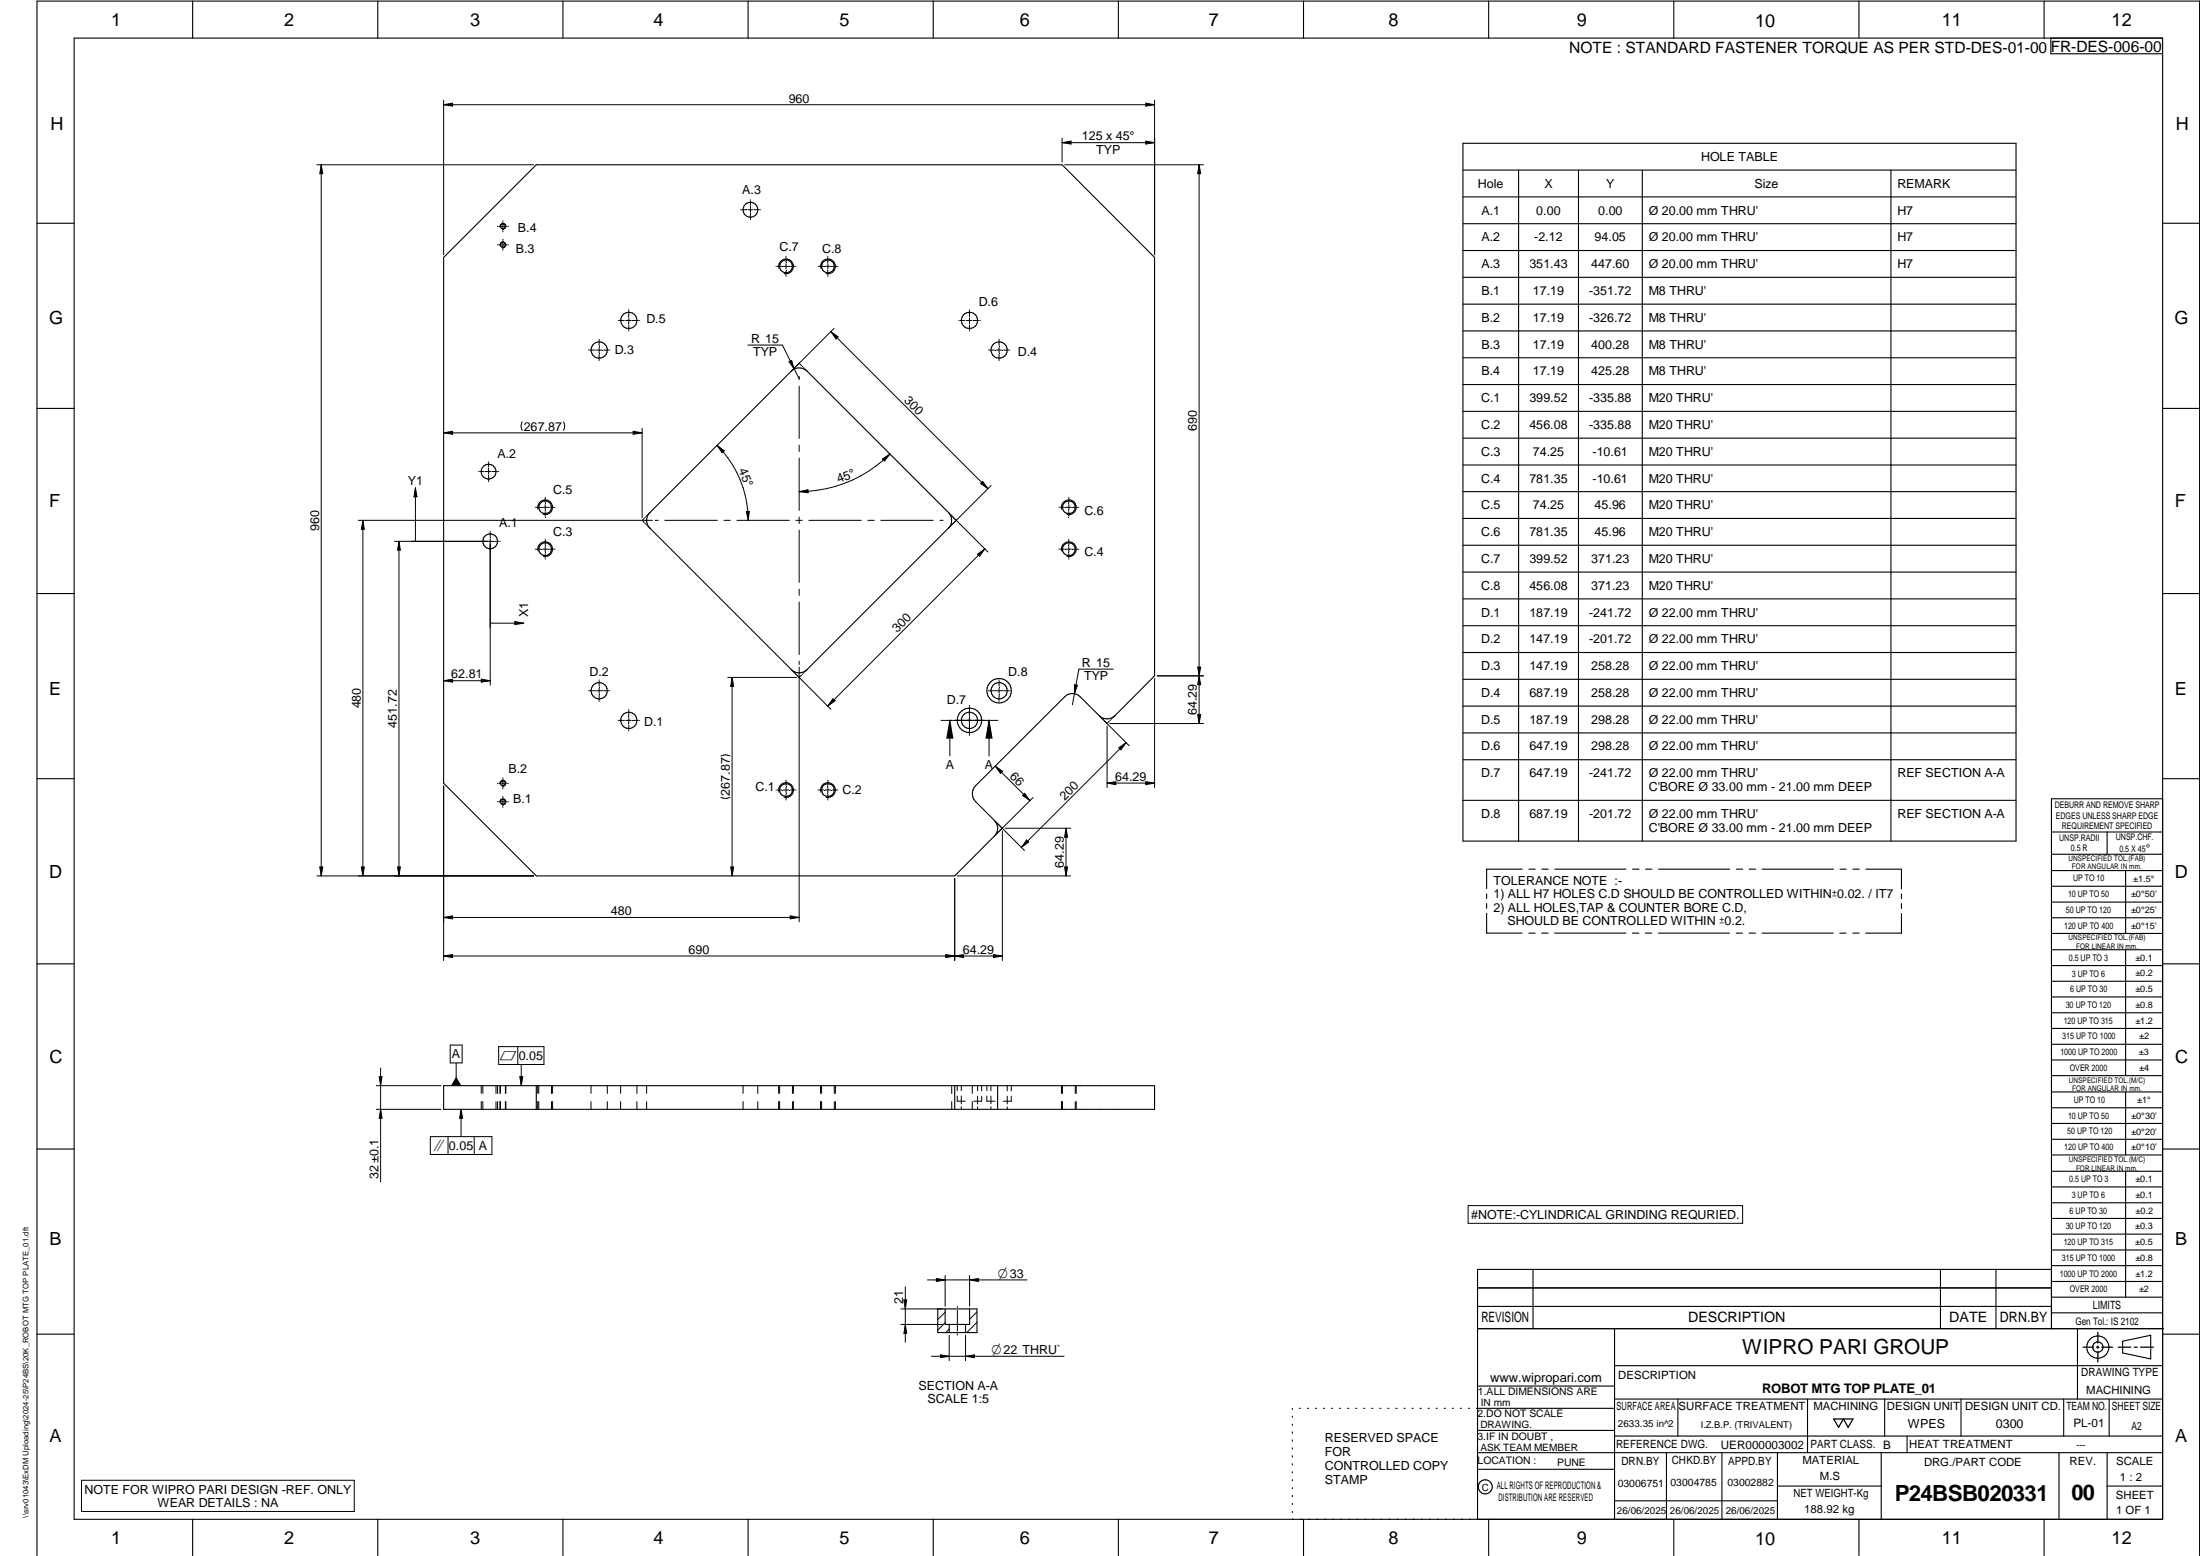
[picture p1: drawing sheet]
<svg xmlns="http://www.w3.org/2000/svg" width="594mm" height="420mm" viewBox="0 0 594 420" stroke-linecap="round" stroke-linejoin="round" font-family="sans-serif">
<g fill="none" stroke="#000" stroke-width=".3">
<path d="M20 10.3h564v400h-564zM52 .3v10M102 .3v10M152 .3v10M202 .3v10M252 .3v10M302 .3v10M352 .3v10M402 .3v10M452 .3v10M502 .3v10M552 .3v10"/>
<path d="M553.8 10.3v4.2h30.1M395 38.7h149.4v188.4h-149.4zM144.8 44.5h142l25 25v113l-10.7 10.8a3 3 0 0 1-4.3 0l-5.1-5.1a2.92 2.92 0 0 0-4.2 0l-24.1 24a3.1 3.1 0 0 0 0 4.3l5.1 5a2.92 2.92 0 0 1 0 4.3l-10.7 10.7h-113l-25-25v-142zM395 45.9h149.4M395 53.2h149.4M410.1 45.9v181.2M426.2 45.9v181.2M443.5 45.9v181.2M510.6 45.9v181.2M10 60.3h10M395 60.4h149.4M395 67.6h149.4"/>
<path d="M395 74.9h149.4M584 60.3h10M395 82.1h149.4M395 89.4h149.4M395 96.6h149.4M10 110.3h10M395 103.8h149.4M395 111.1h149.4M395 118.3h149.4M584 110.3h10M175.5 138.4l38.2-38.2a3 3 0 0 1 4.2 0l38.2 38.2a3 3 0 0 1 0 4.2l-38.2 38.2a3 3 0 0 1-4.2 0l-38.2-38.2a2.92 2.92 0 0 1 0-4.2zM395 125.6h149.4"/>
<path d="M395 132.8h149.4M395 140h149.4M395 147.2h149.4M395 154.5h149.4M10 160.3h10M395 161.7h149.4M395 169h149.4M395 176.2h149.4M584 160.3h10M395 183.4h149.4M395 190.7h149.4M395 197.9h149.4"/>
<path d="M10 210.3h10M395 205.1h149.4M395 216.1h149.4M584 215.7h-30v143.1M584 210.3h10M411 234.7h-9.6v5.2M412.9 234.7h1.7M416.3 234.7h1.8M419.9 234.7h19.2M440.9 234.7h1.7M444.4 234.7h1.7M447.9 234.7h19.2"/>
<path d="M468.9 234.7h1.7M472.3 234.7h1.8M475.9 234.7h19.2M496.9 234.7h1.7M500.4 234.7h1.7M503.8 234.7h9.7v5.3M554 224.7h30M554 230.7h30M554 235.1h30M554 239.3h30M569 224.7v6M574 235.1v17"/>
<path d="M401.4 241.3v1.3M401.4 244v1.3M401.4 246.6v5.4h9.6M412.8 252h1.7M416.3 252h1.7M419.8 252h19.2M440.8 252h1.7M444.3 252h1.7M447.8 252h19.2M468.8 252h1.7M472.3 252h1.7M475.8 252h19.2"/>
<path d="M496.8 252h1.7M500.3 252h1.7M513.5 246.7v5.3h-9.7M513.5 241.4v1.3M513.5 244v1.3M554 243.6h30M554 247.8h30M554 252.1h30M554 256.5h30M574 256.5v33.9M10 260.3h10M554 260.7h30"/>
<path d="M554 265h30M554 269.2h30M554 273.5h30M554 277.7h30M584 260.3h10M119.8 293.2h192v6.4h-192zM144.8 293.2v6.4M257.8 293.2v6.4M269.4 293.2v6.4M554 282h30M554 286.2h30M554 290.4h30"/>
<path d="M554 294.9h30M554 299.1h30M574 294.9v17M10 310.3h10M554 303.4h30M554 307.6h30M554 311.9h30M554 316.3h30M574 316.3v34M584 310.3h10M554 320.5h30M554 324.8h30"/>
<path d="M554 329h30M554 333.2h30M554 337.5h30M253.2 353.4h10.6v6.4h-10.6zM256.3 357.6v2.2M260.7 357.6v2.2M261.8 353.4v4.2h-6.6v-4.2M399 358.8h185.2M399 352.8h155M399 347.8h155M414 342.8v16M436 358.8v51.5"/>
<path d="M524 342.8v16M539 342.8v16M554 341.8h30M554 346h30M554 350.3h30M554 354.5h30M554 342.8h-155v67.5M561 358.8v19M10 360.3h10M399 374.3h37M436 368.8h148M436 377.8h148"/>
<path d="M453.1 377.8v10M488.1 377.8v14.5M508.9 377.8v10M529.5 377.8v10M557.3 377.8v10M569.5 377.8v10M573.2 362.2l7.6-1.6v6.3l-7.6-1.6zM584 360.3h10M349 380.3v.3M349 382.4v.3M349 384.6v.3M349 386.7v.3"/>
<path d="M349 388.8v.3M349 391v.3M349 393.1v.3M349 395.3v.3M349 397.4v.3M349 399.5v.3M350.9 380.3h.2M353.1 380.3h.2M355.2 380.3h.3M357.4 380.3h.3M359.6 380.3h.3M361.7 380.3h.3"/>
<path d="M363.9 380.3h.3M366.1 380.3h.3M368.3 380.3h.2M370.4 380.3h.3M372.6 380.3h.3M374.8 380.3h.3M376.9 380.3h.4M379.1 380.3h.3M381.3 380.3h.3M383.4 380.3h.4M385.6 380.3h.3M387.8 380.3h.3"/>
<path d="M390 380.3h.3M392.2 380.3h.3M394.3 380.3h.3M396.5 380.3h.3M398.7 380.3h37.3M399 386.2h37M399 396.7h37M436 387.8h148M450 392.3v18M465 392.3v18M480 392.3v18M508 392.3v18"/>
<path d="M515 387.8v4.5M556 392.3v18M569 392.3v18M584 392.3h-185M52 410.3v9.7M102 410.3v9.7M152 410.3v9.7M202 410.3v9.7M252 410.3v9.7M302 410.3v9.7M349 401.7v.3M349 403.8v.4"/>
<path d="M349 406v.3M349 408.1v.3M352 410.3v9.7M402 410.3v9.7M436 405.3h44M452 410.3v9.7M480 401.3h28M502 410.3v9.7M552 410.3v9.7M569 401.3h15M10 420v-419.7h584v419.7"/>
<circle cx="202.6" cy="56.6" r="2"/>
<circle cx="135.8" cy="66.1" r=".67"/>
<circle cx="135.8" cy="61.1" r=".67"/>
<circle cx="212.3" cy="71.9" r="1.73"/>
<circle cx="223.6" cy="71.9" r="1.73"/>
<circle cx="161.8" cy="94.5" r="2.2"/>
<circle cx="169.8" cy="86.5" r="2.21"/>
<circle cx="261.8" cy="86.5" r="2.21"/>
<circle cx="269.8" cy="94.5" r="2.21"/>
<circle cx="131.9" cy="127.4" r="1.99"/>
<circle cx="147.2" cy="137" r="1.71"/>
<circle cx="288.6" cy="137" r="1.72"/>
<circle cx="132.4" cy="146.2" r="2"/>
<circle cx="147.2" cy="148.3" r="1.72"/>
<circle cx="288.6" cy="148.3" r="1.73"/>
<circle cx="161.8" cy="186.5" r="2.2"/>
<circle cx="169.8" cy="194.5" r="2.2"/>
<circle cx="261.8" cy="194.5" r="3.3"/>
<circle cx="261.8" cy="194.5" r="2.2"/>
<circle cx="269.8" cy="186.5" r="3.3"/>
<circle cx="269.8" cy="186.5" r="2.2"/>
<circle cx="135.8" cy="211.5" r=".67"/>
<circle cx="135.8" cy="216.5" r=".67"/>
<circle cx="212.3" cy="213.3" r="1.73"/>
<circle cx="223.6" cy="213.3" r="1.73"/>
<circle cx="566.5" cy="363.8" r="2.99"/>
<circle cx="566.5" cy="363.7" r="1.41"/>
<circle cx="401.1" cy="401.5" r="1.9"/>
</g>
<g fill="none" stroke="#000" stroke-width=".27">
<path d="M119.8 27.1v41.7M119.8 28.3l2.4-.4v.8zM119.8 28.3h192M286.8 38.5l2.4-.4v.8zM286.8 38.5h25M286.8 37.3v6.5M309.4 27.9l2.4 .4-2.4 .4zM309.4 38.1l2.4 .4-2.4 .4zM311.8 27.1v41.7M85.5 44.5h58.6M86.7 44.5v192M86.7 44.5l.5 2.4h-.8z"/>
<path d="M135.8 59.6v.2M199.9 56.6h.1M200.2 56.6h1.3M201.9 56.6h1.5M202.6 53.9v.1M202.6 54.2v1.3M202.6 55.9v1.5M202.6 57.8v1.3M202.6 59.3v.1M203.8 56.6h1.3M205.3 56.6h.1M287.5 44.5h37.5"/>
<path d="M323.8 44.5l.4 2.4h-.8zM323.8 44.5v150.9M134.3 66.1h.2M134.3 61.1h.2M134.7 66.1h.1M134.7 61.1h.1M135 66.3a.79 .79 0 0 1 .7-1 .79 .79 0 0 1 .9 .9 .79 .79 0 0 1-1 .7M135 61.3a.81 .81 0 0 1 .8-1 .81 .81 0 0 1 .8 .9 .81 .81 0 0 1-1 .7M135.1 66.1h1.4M135.1 61.1h1.4M135.8 60v.2M135.8 60.4v1.4"/>
<path d="M135.8 62.1v.1M135.8 62.4v.2M135.8 64.6v.2M135.8 65v.2M135.8 65.4v1.4M135.8 67.1v.1M135.8 67.4v.2M136.8 66.1h.1M136.8 61.1h.1M137.1 66.1h.2M137.1 61.1h.2M209.5 71.9h.1"/>
<path d="M209.8 71.9h1.3M210.3 72.4a2 2 0 0 1 1.8-2.4 2 2 0 0 1 2.2 2.2 2 2 0 0 1-2.6 1.7M211.5 71.9h1.5M212.3 69.2v.1M212.3 69.5v1.2M212.3 71.2v1.4M212.3 73.1v1.2M212.3 74.5v.1M213.5 71.9h1.2M214.9 71.9h.1M220.9 71.9h.1M221.1 71.9h1.3"/>
<path d="M221.7 72.4a2 2 0 0 1 1.7-2.4 2 2 0 0 1 2.2 2.2 2 2 0 0 1-2.6 1.7M222.8 71.9h1.5M223.6 69.2v.1M223.6 69.5v1.2M223.6 73.1v1.2M223.6 74.5v.1M223.6 71.2v1.4M224.8 71.9h1.2M226.2 71.9h.1M158.9 94.5h.1M159.2 94.5h1.4M160.8 94.5h.1"/>
<path d="M161.1 94.5h1.4M161.8 91.6v.1M161.8 91.9v1.4M161.8 93.8v1.4M161.8 95.7v1.4M161.8 97.3v.1M163 94.5h1.4M164.6 94.5h.1M166.9 86.5h.1M167.2 86.5h1.4M168.8 86.5h.1M169.1 86.5h1.4"/>
<path d="M169.8 83.6v.1M169.8 83.9v1.4M169.8 85.8v1.4M169.8 87.7v1.4M169.8 89.3v.1M171 86.5h1.4M172.6 86.5h.1M202 93.2h9.3l4.5 9.1M213.1 97.7l.7-.4 .7 2.4zM214.3 99.6l-.6 .6M216.4 98.7l-.6-.6-.7 .6M216.7 98.9l.1 .2"/>
<path d="M217 99.3l.1 .1M217.3 99.6l.6 .6M224.4 89.5l1.9 1.4-.5 .6zM224.4 89.5l42.4 42.5M225.2 88.7l-11 11M258.9 86.5h.1M259.2 86.5h1.4M261.1 86.5h1.4M261.8 83.6v.1M261.8 83.9v1.4M261.8 87.7v1.4M261.8 89.3v.1"/>
<path d="M261.8 85.8v1.4M263 86.5h1.4M264.6 86.5h.1M266.9 94.5h.1M267.2 94.5h1.4M269.1 94.5h1.4M269.8 91.6v.1M269.8 91.9v1.4M269.8 93.8v1.4M269.8 95.7v1.4M269.8 97.3v.1M271 94.5h1.4"/>
<path d="M272.6 94.5h.1M119.8 116.9l2.4-.4v.8zM119.8 116.9h53.6M141 113.9a2.52 2.52 0 0 0 0 2.3M152.2 113.9a2.52 2.52 0 0 1 0 2.3M171 116.5l2.4 .4-2.4 .4zM173.4 115.7v24.1M215.8 101.6v.8M215.8 104.3v14.1M112.2 131.7v14.5M112.2 131.7l.4 2.5h-.8zM129.2 127.3h.1"/>
<path d="M129.5 127.3h1.3M131.2 127.3h1.5M131.9 124.7v.1M131.9 124.9v1.3M131.9 126.6v1.5M131.9 128.6v1.2M131.9 130h.1M133.1 127.3h1.3M134.6 127.3h.1M144.5 137h.1M144.8 137h1.2M145.3 137.5a2 2 0 0 1 1.7-2.5 2 2 0 0 1 2.2 2.1 2 2 0 0 1-2.5 1.8"/>
<path d="M146.5 137h1.4M147.2 134.3v.1M147.2 134.5v1.3M147.2 136.3v1.4M147.2 138.2v1.2M148.4 137h1.2M149.8 137h.1M174 139.9l-.6 .6 .6 .7M174.4 139.5l-.2 .2M174.7 139.2l-.2 .1M175.5 138.4l-.6 .6M193.6 120.2a28.8 28.8 0 0 1 8.5 20.3"/>
<path d="M193.6 120.2l2 1.6-.6 .5zM201.5 138.1h.8l-.2 2.4zM215.8 132.8l2.4-.6v.9zM215.8 120.2v1.7M215.8 123.7v14.1M215.8 139.6v1.8M238.3 124l2-1.4-1.5 1.9zM240.3 122.6a34.7 34.7 0 0 1-24.5 10.2M256.1 138.4l10.7 10.7M257.5 139.9l.7 .6M265.3 130l1.5 2-2-1.4zM267.6 131.1l-11 11"/>
<path d="M285.9 137h.1M286.2 137h1.2M286.7 137.5a2.01 2.01 0 0 1 1.7-2.6 2.01 2.01 0 0 1 2.2 2.2 2.01 2.01 0 0 1-2.5 1.8M287.9 137h1.4M288.6 134.3v.1M288.6 134.5v1.3M288.6 136.3v1.4M288.6 138.2v1.2M289.8 137h1.2M291.2 137h.1M96.8 140.5h79.4M98 140.5l.4 2.4h-.8z"/>
<path d="M98 140.5v96M107.7 146.2l.4 2.3h-.7zM107.7 146.2v90.3M132.4 145.5v39.5M132.4 143.5v.1M132.4 143.8v1.1M133.1 146.2h-26.6M133.6 146.2h1.2M135 146.2h.1M144.5 148.3h.1M144.8 148.3h1.2M145.3 148.8a2 2 0 0 1 1.7-2.5 2 2 0 0 1 2.2 2.1 2 2 0 0 1-2.5 1.8"/>
<path d="M146.5 148.3h1.4M147.2 145.6v.1M147.2 145.9v1.2M147.2 147.6v1.4M147.2 149.5v1.2M147.2 150.9v.1M148.4 148.3h1.2M149.8 148.3h.1M174.2 141.4l.2 .1M174.5 141.7l.2 .1M174.9 142l.6 .6M176.9 140.5h.9"/>
<path d="M179.5 140.5h14.2M195.5 140.5h1.7M199 140.5h14.1M214.9 140.5h1.7M215.8 143.1v14.2M215.8 159.1v1.7M218.4 140.5h14.2M234.4 140.5h1.7M237.9 140.5h14.1M253.8 140.5h.9M256.7 142l-.6 .6M263.9 149.6l2-1.4-1.4 2z"/>
<path d="M265.9 148.2l-42.4 42.5M285.9 148.3h.1M286.2 148.3h1.2M286.7 148.8a2.01 2.01 0 0 1 1.7-2.6 2.01 2.01 0 0 1 2.2 2.2 2.01 2.01 0 0 1-2.5 1.8M287.9 148.3h1.4M288.6 145.6v.1M288.6 145.9v1.2M288.6 149.5v1.2M288.6 150.9v.1M288.6 147.6v1.4M289.8 148.3h1.2M291.2 148.3h.1"/>
<path d="M132.4 168.3h9M139 167.9l2.4 .4-2.4 .4zM215.8 162.6v14.1M215.8 178.5v.9M119.8 183.8l2.4-.4v.8zM119.8 183.8h12.6M130 183.4l2.4 .4-2.4 .4zM158.9 186.5h.1M159.2 186.5h1.4M160.8 186.5h.1M161.1 186.5h1.4M161.8 183.6v.1"/>
<path d="M161.8 183.9v1.4M161.8 185.8v1.4M161.8 187.7v1.4M161.8 189.3v.1M163 186.5h1.4M164.6 186.5h.1M166.9 194.5h.1M167.2 194.5h1.4M168.8 194.5h.1M169.1 194.5h1.4M169.8 193.8v1.4M169.8 191.6v.1"/>
<path d="M169.8 191.9v1.4M169.8 195.7v1.4M169.8 197.3v.1M171 194.5h1.4M172.6 194.5h.1M196.5 182.9h18.6M197.7 182.9v53.6M197.7 182.9l.4 2.4h-.8zM213.7 180.8l.6 .6M214.2 181.3l10.2 10.2M214.5 181.6l.1 .2M214.8 181.9l.2 .2"/>
<path d="M215.1 182.3l.7 .6 .6-.6M215.8 180.1v68.8M216.8 181.9l-.1 .2M217.1 181.6l-.1 .2M217.9 180.8l-.6 .6M224.9 188.7l.6 .5-2 1.5zM254.1 194.5h15.4M256.5 194.5v9.6M256.5 194.5l.8 4.8h-1.6zM261.8 193.8v1.4M261.8 195.5v.1M261.8 195.9v2.1"/>
<path d="M261.8 198.4v.1M261.8 190.5v.1M261.8 191v2.1M261.8 193.5h.1M266.9 186.5h.1M267.1 194.5v9.6M267.1 194.5l.8 4.8h-1.6zM267.2 186.5h1.4M269.1 186.5h1.4M269.8 183.6v.1M269.8 183.9v1.4M269.8 185.8v1.4"/>
<path d="M269.8 187.7v1.4M269.8 189.3v.1M271 186.5h1.4M272.6 186.5h.1M290.1 184.9l.9 .1-.9 2.3zM296.8 193.3l.6 .6M297.3 193.8l7.6 7.6M297.6 194.1l.2 .1M298 194.4l.1 .1M298.3 194.7l.7 .7 .5-.7M299 196.1v16.6M299.7 195.4h25.3"/>
<path d="M299.9 194.4l-.1 .2M300.2 194.1l-.1 .1M300.6 180.7h-9.3l-1.7 9.6M301.1 193.3l-.7 .6M311.8 183.2v29.5M312.5 182.5h12.5M323.4 180.1h.8l-.4 2.4zM323.4 193h.8l-.4 2.4zM323.8 182.5l.4 2.4h-.8zM119.8 212.2v47.2M134.3 216.5h.2M134.3 211.5h.2"/>
<path d="M134.7 216.5h.1M134.7 211.5h.1M135 216.7a.81 .81 0 0 1 .8-1 .81 .81 0 0 1 .8 .9 .81 .81 0 0 1-1 .7M135 211.7a.79 .79 0 0 1 .7-1 .79 .79 0 0 1 .9 .9 .79 .79 0 0 1-1 .7M135.1 216.5h1.4M135.1 211.5h1.4M135.8 210v.2M135.8 210.4v.2M135.8 210.8v1.4M135.8 212.5v.1M135.8 212.8v.2M135.8 215v.2"/>
<path d="M135.8 215.4v.2M135.8 215.8v1.4M135.8 217.5v.1M135.8 217.8v.2M136.8 216.5h.1M136.8 211.5h.1M137.1 216.5h.2M137.1 211.5h.2M194.7 215.3a2.6 2.6 0 0 0 2.4 0M194.7 204.1a2.6 2.6 0 0 1 2.4 0M209.5 213.3h.1M209.8 213.3h1.3"/>
<path d="M210.3 213.9a2 2 0 0 1 1.8-2.6 2 2 0 0 1 2.2 2.2 2 2 0 0 1-2.6 1.8M211.5 213.3h1.5M212.3 210.7h.1M212.3 210.9v1.2M212.3 214.5v1.3M212.3 215.9v.1M212.3 212.6v1.5M213.5 213.3h1.2M214.9 213.3h.1M220.9 213.3h.1M221.1 213.3h1.3M221.7 213.9a2 2 0 0 1 1.7-2.6 2 2 0 0 1 2.2 2.2 2 2 0 0 1-2.6 1.8"/>
<path d="M222.8 213.3h1.5M223.6 210.7h.1M223.6 210.9v1.2M223.6 214.5v1.3M223.6 215.9v.1M223.6 212.6v1.5M224.8 213.3h1.2M226.2 213.3h.1M268.8 206.9l2 1.4-.6 .5zM268.8 206.9l9.3 9.3M276.7 214.2l1.4 2-2-1.4zM279 215.3l-10 10"/>
<path d="M299 211.5l2.3-.4v.8zM299 211.5h12.8M302.1 201.9l2-1.4-1.4 2zM304.1 200.5l-28.3 28.3M309.4 211.1l2.4 .4-2.4 .4zM85.5 236.5h58.6M86.4 234.1h.8l-.5 2.4zM97.6 234.1h.8l-.4 2.4zM107.4 234.1h.7l-.4 2.4zM197.3 234.1h.8l-.4 2.4zM257.8 237.2v22.2M258.5 236.5h30.6"/>
<path d="M268.5 221.5l8.1 8.2M269.1 225.1l-.6 .7M269.5 224.8l-.1 .2M269.7 222.7l.1 .1M269.8 224.5l-.1 .1M270 223l.7 .6-.7 .7M270.7 224.4v35M271.4 223.6h17.7M277.2 226.8l.6 .6-2 1.4zM287.5 234.1h.8l-.4 2.4zM287.9 223.6v12.9M287.9 223.6l.4 2.5h-.8z"/>
<path d="M119.8 247.7l2.4-.4v.8zM119.8 258.1l2.4-.3v.8zM119.8 258.1h150.9M119.8 247.7h96M213.4 247.3l2.4 .4-2.4 .4zM255.4 257.8l2.4 .3-2.4 .5zM257.8 258.1l2.4-.3v.8zM268.3 257.8l2.4 .3-2.4 .5zM101.6 299.6h17.5M101.6 293.2h17.5M102.4 290.7h.8l-.4 2.5zM102.8 299.6l.4 2.4h-.8z"/>
<path d="M102.8 288.4v30.7M121.6 282.2h3.2v4.8h-3.2zM123.2 287v6.2M124.5 299.6l.4 2.4h-.8zM124.5 299.6v7.3M130 293.2v2M130 297.4v2.2M130.4 293.2v2M130.4 297.4v2.2M133.9 293.2v2.1M133.9 297.5v2.1M134.4 293.2v2.1"/>
<path d="M134.4 297.5v2.1M134.7 282.6h12.2v4.8h-12.2zM135 293.2v2M135 297.4v2.2M135.1 293.2v2M135.1 297.4v2.2M136.5 293.2v2.1M136.5 297.5v2.1M136.6 293.2v2M136.6 297.4v2.2M139.8 282.6v4.8M140.4 290.7h.8l-.4 2.5z"/>
<path d="M140.8 287.4v5.8M145.2 293.2v2M145.2 297.4v2.2M145.5 293.2v2M145.5 297.4v2.2M148.9 293.2v2.1M148.9 297.5v2.1M149.2 293.2v2M149.2 297.4v2.2M159.6 293.2v2M159.6 297.4v2.2M164 293.2v2.1"/>
<path d="M164 297.5v2.1M167.6 293.2v2M167.6 297.4v2.2M172 293.2v2.1M172 297.5v2.1M174.6 293.2v2M174.6 297.4v2.2M200.7 293.2v2M200.7 297.4v2.2M204.6 293.2v2.1M204.6 297.5v2.1M210.3 293.2v2"/>
<path d="M210.3 297.4v2.2M210.5 293.2v2M210.5 297.4v2.2M214 293.2v2.1M214 297.5v2.1M214.2 293.2v2M214.2 297.4v2.2M221.6 293.2v2M221.6 297.4v2.2M221.9 293.2v2M221.9 297.4v2.2M225.3 293.2v2.1"/>
<path d="M225.3 297.5v2.1M225.6 293.2v2M225.6 297.4v2.2M257 293.2v2.1M257 297.5v2.1M258.5 296v1.3h2.2M258.5 293.2v1.3M259.6 293.2v1.3M259.6 296v2.1M259.6 298.8v.8M262.5 293.2v2M262.5 297.4v2.2"/>
<path d="M264 293.2v1.4M264 296v2.1M264 298.9v.7M265.1 296v1.3h-2.2M265.1 293.2v1.4M266.5 296v1.3h2.2M266.5 293.2v1.3M267.6 293.2v1.3M267.6 296v2.1M267.6 298.8v.8M272 293.2v1.4M272 296v2.1"/>
<path d="M272 298.9v.7M273.1 296v1.3h-2.2M273.1 293.2v1.4M286.6 293.2v2M286.6 297.4v2.2M286.8 293.2v2M286.8 297.4v2.2M286.9 293.2v2M286.9 297.4v2.2M290.4 293.2v2.1M290.4 297.5v2.1M290.6 293.2v2"/>
<path d="M290.6 297.4v2.2M116.2 306.9h16.6v4.8h-16.6zM121 306.9v4.8M128.1 306.9v4.8M396.4 325.5h74.2v4.8h-74.2zM243.3 357.6h11.2M243.3 353.4h11.2M244.1 351h.7l-.3 2.4zM244.5 357.6l.3 2.4h-.7zM244.5 347.5v14.9M250.4 345.6h26.9M252.9 345.2l2.3 .4-2.3 .4z"/>
<path d="M253.3 353.4l-.1 .1M255.2 344.4v8.3M255.2 357.2l-2 2M255.2 354.3l-2 2M256.3 358.9l-.9 .9M258.5 352.7v.3M258.5 353.8v5.6M261.8 344.4v8.3M261.8 345.6l2.4-.4v.8zM263.8 354.2l-2 2M263.8 357l-2.7 2.8M251.5 366.2h35.9"/>
<path d="M254 365.8l2.3 .4-2.3 .4zM256.3 360.6v6.8M258.5 360.2v.3M260.7 360.6v6.8M260.7 366.2l2.4-.4v.8zM22 399.7h73.7v8.4h-73.7z"/>
</g>
<path d="M566.5 359.7v3M562.5 363.8h2.9M566.1 363.8h.7M566.5 363.4v.7M566.5 364.9v2.8M567.6 363.8h2.9M572 363.8h3.4M576.3 363.8h.8M578 363.8h3.5M495.2 383.2h5.2l-1.3 2.2-1.3-2.2-1.3 2.2z" fill="none" stroke="#000" stroke-width=".34"/>
<g fill="#000">
<path d="M119.8 28.3l2.4-.4v.8zM286.8 38.5l2.4-.4v.8zM309.4 27.9l2.4 .4-2.4 .4zM309.4 38.1l2.4 .4-2.4 .4zM86.7 44.5l.5 2.4h-.8zM323.8 44.5l.4 2.4h-.8zM213.1 97.7l.7-.4 .7 2.4zM224.4 89.5l1.9 1.4-.5 .6zM119.8 116.9l2.4-.4v.8zM171 116.5l2.4 .4-2.4 .4zM112.2 131.7l.4 2.5h-.8zM193.6 120.2l2 1.6-.6 .5z"/>
<path d="M201.5 138.1h.8l-.2 2.4zM215.8 132.8l2.4-.6v.9zM238.3 124l2-1.4-1.5 1.9zM265.3 130l1.5 2-2-1.4zM98 140.5l.4 2.4h-.8zM107.7 146.2l.4 2.3h-.7zM263.9 149.6l2-1.4-1.4 2zM139 167.9l2.4 .4-2.4 .4zM119.8 183.8l2.4-.4v.8zM130 183.4l2.4 .4-2.4 .4zM197.7 182.9l.4 2.4h-.8zM224.9 188.7l.6 .5-2 1.5z"/>
<path d="M256.5 194.5l.8 4.8h-1.6zM267.1 194.5l.8 4.8h-1.6zM290.1 184.9l.9 .1-.9 2.3zM323.4 180.1h.8l-.4 2.4zM323.8 182.5l.4 2.4h-.8zM323.4 193h.8l-.4 2.4zM268.8 206.9l2 1.4-.6 .5zM276.7 214.2l1.4 2-2-1.4zM299 211.5l2.3-.4v.8zM302.1 201.9l2-1.4-1.4 2zM309.4 211.1l2.4 .4-2.4 .4zM86.4 234.1h.8l-.5 2.4z"/>
<path d="M97.6 234.1h.8l-.4 2.4zM107.4 234.1h.7l-.4 2.4zM197.3 234.1h.8l-.4 2.4zM277.2 226.8l.6 .6-2 1.4zM287.5 234.1h.8l-.4 2.4zM287.9 223.6l.4 2.5h-.8zM119.8 258.1l2.4-.3v.8zM119.8 247.7l2.4-.4v.8zM213.4 247.3l2.4 .4-2.4 .4zM255.4 257.8l2.4 .3-2.4 .5zM257.8 258.1l2.4-.3v.8zM268.3 257.8l2.4 .3-2.4 .5z"/>
<path d="M102.4 290.7h.8l-.4 2.5zM123.2 290.7l1.4 2.5h-2.8zM140.4 290.7h.8l-.4 2.5zM102.8 299.6l.4 2.4h-.8zM124.5 299.6l.4 2.4h-.8zM244.1 351h.7l-.3 2.4zM252.9 345.2l2.3 .4-2.3 .4zM261.8 345.6l2.4-.4v.8zM244.5 357.6l.3 2.4h-.7zM254 365.8l2.3 .4-2.3 .4zM260.7 366.2l2.4-.4v.8z"/>
</g>
<text font-size="6" x="511.6" y="405.2">P24BSB020331</text>
<text font-size="5.9" x="559.4" y="405.1">00</text>
<text font-size="5.6" x="470.5" y="365.5">WIPRO PARI GROUP</text>
<g font-size="4.9">
<text x="30" y="6.9">1</text>
<text x="76.7" y="6.9">2</text>
<text x="127" y="6.9">3</text>
<text x="176.5" y="6.9">4</text>
<text x="226.7" y="6.9">5</text>
<text x="275.4" y="6.9">6</text>
<text x="326.4" y="6.9">7</text>
<text x="375" y="6.9">8</text>
<text x="425.8" y="6.9">9</text>
<text x="473.9" y="7.3">10</text>
<text x="524.3" y="6.9">11</text>
<text x="570.2" y="6.9">12</text>
<text x="13.6" y="35.1">H</text>
<text x="587.6" y="35.1">H</text>
<text x="13.2" y="87.5">G</text>
<text x="587.2" y="87.5">G</text>
<text x="13.2" y="137">F</text>
<text x="587.2" y="137">F</text>
<text x="13.2" y="187.6">E</text>
<text x="587.2" y="187.6">E</text>
<text x="13.2" y="237">D</text>
<text x="587.2" y="237">D</text>
<text x="13.4" y="287.1">C</text>
<text x="587.4" y="287.1">C</text>
<text x="13.4" y="336.2">B</text>
<text x="587.4" y="336.2">B</text>
<text x="13.4" y="389.3">A</text>
<text x="587.4" y="389.3">A</text>
<text x="30" y="416.9">1</text>
<text x="76.7" y="416.9">2</text>
<text x="127" y="416.9">3</text>
<text x="176.5" y="416.9">4</text>
<text x="226.7" y="416.9">5</text>
<text x="275.4" y="416.9">6</text>
<text x="326.4" y="416.9">7</text>
<text x="375" y="416.9">8</text>
<text x="425.8" y="416.9">9</text>
<text x="473.9" y="417.3">10</text>
<text x="524.3" y="416.9">11</text>
<text x="570.2" y="416.9">12</text>
</g>
<g font-size="4.2">
<text x="423.7" y="14.3">NOTE : STANDARD FASTENER TORQUE AS PER STD-DES-01-00</text>
<text x="553.8" y="14">FR-DES-006-00</text>
</g>
<g font-size="3.9">
<text x="400" y="357.1">REVISION</text>
<text x="455.9" y="357.1">DESCRIPTION</text>
<text x="526.4" y="357.1">DATE</text>
<text x="540" y="357.1">DRN.BY</text>
</g>
<g font-size="3.7">
<text x="134.9" y="286.2">r</text>
<text x="117" y="310.5">i</text>
<text x="269.5" y="345">O33</text>
<text x="267.8" y="365.6">O22 THRU`</text>
</g>
<text font-size="3.6" x="475.8" y="376.1">ROBOT MTG TOP PLATE_01</text>
<text font-size="3.5" x="402.4" y="373.3">www.wipropari.com</text>
<g font-size="3.4">
<text x="213" y="27.7">960</text>
<text x="292.2" y="37.9">125 x 45°</text>
<text x="296" y="41.5">TYP</text>
<text x="459.4" y="43.5">HOLE TABLE</text>
<text x="200.4" y="52.3">A.3</text>
<text x="399.1" y="50.7">Hole</text>
<text x="417.1" y="50.7">X</text>
<text x="433.7" y="50.7">Y</text>
<text x="473.8" y="50.7">Size</text>
<text x="512.4" y="50.7">REMARK</text>
<text x="400" y="58">A.1</text>
<text x="414.9" y="58">0.00</text>
<text x="431.6" y="58">0.00</text>
<text x="445.2" y="58">Ø 20.00 mm THRU'</text>
<text x="512.4" y="58">H7</text>
<text x="139.9" y="62.6">B.4</text>
<text x="400" y="65.2">A.2</text>
<text x="414.3" y="65.2">-2.12</text>
<text x="430.6" y="65.2">94.05</text>
<text x="445.2" y="65.2">Ø 20.00 mm THRU'</text>
<text x="512.4" y="65.2">H7</text>
<text x="139.3" y="68.3">B.3</text>
<text x="210.5" y="67.8">C.7</text>
<text x="222" y="68.2">C.8</text>
<text x="400" y="72.4">A.3</text>
<text x="413" y="72.4">351.43</text>
<text x="429.7" y="72.4">447.60</text>
<text x="445.2" y="72.4">Ø 20.00 mm THRU'</text>
<text x="512.4" y="72.4">H7</text>
<text x="264.3" y="82.6">D.6</text>
<text x="400" y="79.7">B.1</text>
<text x="413.9" y="79.7">17.19</text>
<text x="429.1" y="79.7">-351.72</text>
<text x="445.2" y="79.7">M8 THRU'</text>
<text x="174.5" y="87.1">D.5</text>
<text x="400" y="86.9">B.2</text>
<text x="413.9" y="86.9">17.19</text>
<text x="429.1" y="86.9">-326.72</text>
<text x="445.2" y="86.9">M8 THRU'</text>
<text x="166" y="95.5">D.3</text>
<text x="202.8" y="92.5">R 15</text>
<text x="400" y="94.1">B.3</text>
<text x="413.9" y="94.1">17.19</text>
<text x="429.7" y="94.1">400.28</text>
<text x="445.2" y="94.1">M8 THRU'</text>
<text x="203.4" y="96.1">TYP</text>
<text x="274.9" y="96">D.4</text>
<text x="400" y="101.3">B.4</text>
<text x="413.9" y="101.3">17.19</text>
<text x="429.7" y="101.3">425.28</text>
<text x="445.2" y="101.3">M8 THRU'</text>
<text x="244" y="108.3" transform="rotate(45 244 108.3)">300</text>
<text x="400" y="108.6">C.1</text>
<text x="413" y="108.6">399.52</text>
<text x="429.1" y="108.6">-335.88</text>
<text x="445.2" y="108.6">M20 THRU'</text>
<text x="141.4" y="116.2">267.87</text>
<text x="323.2" y="116.3" transform="rotate(-90 323.2 116.3)">690</text>
<text x="400" y="115.8">C.2</text>
<text x="413" y="115.8">456.08</text>
<text x="429.1" y="115.8">-335.88</text>
<text x="445.2" y="115.8">M20 THRU'</text>
<text x="134.4" y="123.6">A.2</text>
<text x="400" y="123.1">C.3</text>
<text x="413.9" y="123.1">74.25</text>
<text x="430.1" y="123.1">-10.61</text>
<text x="445.2" y="123.1">M20 THRU'</text>
<text x="110.1" y="130.9">Y1</text>
<text x="199.4" y="127" transform="rotate(67 199.4 127)">45°</text>
<text x="226.5" y="130.5" transform="rotate(-22 226.5 130.5)">45°</text>
<text x="400" y="130.3">C.4</text>
<text x="413" y="130.3">781.35</text>
<text x="430.1" y="130.3">-10.61</text>
<text x="445.2" y="130.3">M20 THRU'</text>
<text x="149.3" y="133.4">C.5</text>
<text x="400" y="137.5">C.5</text>
<text x="413.9" y="137.5">74.25</text>
<text x="430.6" y="137.5">45.96</text>
<text x="445.2" y="137.5">M20 THRU'</text>
<text x="86.1" y="143.3" transform="rotate(-90 86.1 143.3)">960</text>
<text x="134.8" y="142.4">A.1</text>
<text x="292.8" y="139">C.6</text>
<text x="149.3" y="144.7">C.3</text>
<text x="400" y="144.8">C.6</text>
<text x="413" y="144.8">781.35</text>
<text x="430.6" y="144.8">45.96</text>
<text x="445.2" y="144.8">M20 THRU'</text>
<text x="292.8" y="150.1">C.4</text>
<text x="400" y="152">C.7</text>
<text x="413" y="152">399.52</text>
<text x="429.7" y="152">371.23</text>
<text x="445.2" y="152">M20 THRU'</text>
<text x="400" y="159.3">C.8</text>
<text x="413" y="159.3">456.08</text>
<text x="429.7" y="159.3">371.23</text>
<text x="445.2" y="159.3">M20 THRU'</text>
<text x="142.6" y="166.6" transform="rotate(-90 142.6 166.6)">X1</text>
<text x="400" y="166.5">D.1</text>
<text x="413" y="166.5">187.19</text>
<text x="429.1" y="166.5">-241.72</text>
<text x="445.2" y="166.5">Ø 22.00 mm THRU'</text>
<text x="242.3" y="171" transform="rotate(-45 242.3 171)">300</text>
<text x="400" y="173.7">D.2</text>
<text x="413" y="173.7">147.19</text>
<text x="429.1" y="173.7">-201.72</text>
<text x="445.2" y="173.7">Ø 22.00 mm THRU'</text>
<text x="121.9" y="183.2">62.81</text>
<text x="159.2" y="182.5">D.2</text>
<text x="272.3" y="182.6">D.8</text>
<text x="292.2" y="180.1">R 15</text>
<text x="292.7" y="183.7">TYP</text>
<text x="400" y="181">D.3</text>
<text x="413" y="181">147.19</text>
<text x="429.7" y="181">258.28</text>
<text x="445.2" y="181">Ø 22.00 mm THRU'</text>
<text x="97.4" y="191.3" transform="rotate(-90 97.4 191.3)">480</text>
<text x="255.7" y="190.2">D.7</text>
<text x="400" y="188.2">D.4</text>
<text x="413" y="188.2">687.19</text>
<text x="429.7" y="188.2">258.28</text>
<text x="445.2" y="188.2">Ø 22.00 mm THRU'</text>
<text x="107.1" y="196.5" transform="rotate(-90 107.1 196.5)">451.72</text>
<text x="173.9" y="196.1">D.1</text>
<text x="323.2" y="193.2" transform="rotate(-90 323.2 193.2)">64.29</text>
<text x="400" y="195.5">D.5</text>
<text x="413" y="195.5">187.19</text>
<text x="429.7" y="195.5">298.28</text>
<text x="445.2" y="195.5">Ø 22.00 mm THRU'</text>
<text x="400" y="202.6">D.6</text>
<text x="413" y="202.6">647.19</text>
<text x="429.7" y="202.6">298.28</text>
<text x="445.2" y="202.6">Ø 22.00 mm THRU'</text>
<text x="137.3" y="208.7">B.2</text>
<text x="255.4" y="207.7">A</text>
<text x="266" y="207.7">A</text>
<text x="272.5" y="209.8" transform="rotate(45 272.5 209.8)">66</text>
<text x="400" y="209.9">D.7</text>
<text x="413" y="209.9">647.19</text>
<text x="429.1" y="209.9">-241.72</text>
<text x="445.2" y="209.9">Ø 22.00 mm THRU'</text>
<text x="512.4" y="209.9">REF SECTION A-A</text>
<text x="197.1" y="214.9" transform="rotate(-90 197.1 214.9)">267.87</text>
<text x="204" y="213.7">C.1</text>
<text x="227.5" y="214.4">C.2</text>
<text x="301.2" y="210.9">64.29</text>
<text x="445.2" y="213.7">C'BORE Ø 33.00 mm - 21.00 mm DEEP</text>
<text x="138.6" y="216.9">B.1</text>
<text x="287.5" y="216.2" transform="rotate(-45 287.5 216.2)">200</text>
<text x="400" y="220.9">D.8</text>
<text x="413" y="220.9">687.19</text>
<text x="429.1" y="220.9">-201.72</text>
<text x="445.2" y="220.9">Ø 22.00 mm THRU'</text>
<text x="512.4" y="220.9">REF SECTION A-A</text>
<text x="445.2" y="224.7">C'BORE Ø 33.00 mm - 21.00 mm DEEP</text>
<text x="287.3" y="234.3" transform="rotate(-90 287.3 234.3)">64.29</text>
<text x="403.3" y="239">TOLERANCE NOTE :-</text>
<text x="403.3" y="242.6">1) ALL H7 HOLES C.D SHOULD BE CONTROLLED WITHINu0.02. / IT7</text>
<text x="165" y="247.1">480</text>
<text x="403.3" y="246.2">2) ALL HOLES,TAP &amp; COUNTER BORE C.D,</text>
<text x="407.1" y="249.8">SHOULD BE CONTROLLED WITHIN u0.2.</text>
<text x="186" y="257.6">690</text>
<text x="260" y="257.6">64.29</text>
<text x="122" y="285.8">A</text>
<text x="140.1" y="286.2">0.05</text>
<text x="121.2" y="310.5">0.05 A</text>
<text x="102.2" y="318.3" transform="rotate(-90 102.2 318.3)">32±0.1</text>
<text x="397.3" y="329.1">#NOTE:-CYLINDRICAL GRINDING REQURIED.</text>
<text x="243.9" y="352.1" transform="rotate(-90 243.9 352.1)">21</text>
<text x="248.1" y="375.2">SECTION A-A</text>
<text x="250.5" y="378.8">SCALE 1:5</text>
<text x="357.8" y="389.5">RESERVED SPACE</text>
<text x="515.2" y="385.7">WPES</text>
<text x="538.9" y="385.6">0300</text>
<text x="357.8" y="393.3">FOR</text>
<text x="357.8" y="397">CONTROLLED COPY</text>
<text x="357.8" y="400.8">STAMP</text>
<text x="22.8" y="403.3">NOTE FOR WIPRO PARI DESIGN -REF. ONLY</text>
<text x="42.5" y="406.9">WEAR DETAILS : NA</text>
</g>
<g font-size="3.1">
<text x="565.1" y="353.5">LIMITS</text>
<text x="562" y="371.7">DRAWING TYPE</text>
<text x="437" y="372.3">DESCRIPTION</text>
<text x="563.4" y="376.3">MACHINING</text>
<text x="436.5" y="380.8">SURFACE AREA</text>
<text x="453.3" y="380.8">SURFACE TREATMENT MACHINING</text>
<text x="509.5" y="380.8">DESIGN UNIT DESIGN UNIT CD.</text>
<text x="558" y="380.6">TEAM NO.</text>
<text x="570.3" y="380.7">SHEET SIZE</text>
<text x="559.9" y="385.4">PL-01</text>
<text x="575.6" y="386.1">A2</text>
<text x="436.4" y="391.1">REFERENCE DWG.</text>
<text x="437.8" y="395.5">DRN.BY</text>
<text x="451.4" y="395.4">CHKD.BY</text>
<text x="464.7" y="391.4">UER000003002</text>
<text x="466.6" y="395.5">APPD.BY</text>
<text x="486.7" y="395.4">MATERIAL</text>
<text x="488.9" y="390.9">PART CLASS. B</text>
<text x="515.6" y="390.9">HEAT TREATMENT</text>
<text x="519.6" y="395.9">DRG./PART CODE</text>
<text x="558.9" y="395.5">REV.</text>
<text x="571.4" y="395.6">SCALE</text>
<text x="491.4" y="399.7">M.S</text>
<text x="572.5" y="399.9">1 : 2</text>
<text x="484.3" y="404.2">NET WEIGHT-Kg</text>
<text x="571.4" y="404.7">SHEET</text>
<text x="487.2" y="408.6">188.92 kg</text>
<text x="571.4" y="408.8">1 OF 1</text>
</g>
<text font-size="3" x="579.5" y="230.1">°</text>
<g font-size="2.8">
<text x="560.4" y="357.7">Gen Tol.: IS 2102</text>
<text x="399.1" y="376.6">1.ALL DIMENSIONS ARE</text>
<text x="399" y="382.7">2.DO NOT SCALE</text>
<text x="399" y="388.7">3.IF IN DOUBT ,</text>
<text x="399" y="395.4">LOCATION :</text>
<text x="420.5" y="396">PUNE</text>
<text x="404.2" y="402">ALL RIGHTS OF REPRODUCTION &amp;</text>
<text x="436.8" y="401.5">03006751</text>
<text x="451.1" y="401.3">03004785</text>
<text x="466.5" y="401.2">03002882</text>
<text x="404.7" y="405.4">DISTRIBUTION ARE RESERVED</text>
</g>
<g font-size="2.7">
<text x="399.9" y="379.7">IN mm</text>
<text x="399.7" y="385.7">DRAWING.</text>
<text x="436.9" y="385.4">2633.35 in^2</text>
<text x="399.7" y="391.8">ASK TEAM MEMBER</text>
<text x="400.1" y="402.5">C</text>
<text x="436.6" y="408.7">26/06/2025</text>
<text x="450.9" y="408.8">26/06/2025</text>
<text x="466" y="408.9">26/06/2025</text>
</g>
<g font-size="2.5">
<text x="554.9" y="218.3">DEBURR AND REMOVE SHARP</text>
<text x="555.2" y="221">EDGES UNLESS SHARP EDGE</text>
<text x="556.1" y="227.1">UNSP.RADII</text>
<text x="556.8" y="223.8">REQUIREMENT SPECIFIED</text>
<text x="571.4" y="226.9">UNSP.CHF.</text>
<text x="559.2" y="229.9">0.5 R</text>
<text x="572.3" y="230.1">0.5 X 45</text>
<text x="559.8" y="238">UP TO 10</text>
<text x="576.1" y="238.1">±1.5°</text>
<text x="558.5" y="242.2">10 UP TO 50</text>
<text x="575.5" y="242.3">±0°50'</text>
<text x="557.4" y="250.7">120 UP TO 400</text>
<text x="557.9" y="246.5">50 UP TO 120</text>
<text x="575.5" y="250.7">±0°15'</text>
<text x="575.5" y="246.5">±0°25'</text>
<text x="558.7" y="259.4">0.5 UP TO 3</text>
<text x="559.5" y="263.7">3 UP TO 6</text>
<text x="576.6" y="263.6">±0.2</text>
<text x="576.6" y="259.4">±0.1</text>
<text x="559" y="267.9">6 UP TO 30</text>
<text x="576.6" y="267.9">±0.5</text>
<text x="557.8" y="272.2">30 UP TO 120</text>
<text x="576.6" y="272.2">±0.8</text>
<text x="556.9" y="280.7">315 UP TO 1000</text>
<text x="557.3" y="276.4">120 UP TO 315</text>
<text x="576.6" y="276.4">±1.2</text>
<text x="577.7" y="280.7">±2</text>
<text x="556.4" y="284.9">1000 UP TO 2000</text>
<text x="577.6" y="284.9">±3</text>
<text x="558.9" y="289.2">OVER 2000</text>
<text x="577.7" y="289.3">±4</text>
<text x="560" y="297.9">UP TO 10</text>
<text x="577.1" y="297.9">±1°</text>
<text x="558.5" y="302.1">10 UP TO 50</text>
<text x="575.5" y="302.1">±0°30'</text>
<text x="557.4" y="310.6">120 UP TO 400</text>
<text x="558.2" y="306.3">50 UP TO 120</text>
<text x="575.5" y="310.6">±0°10'</text>
<text x="575.5" y="306.4">±0°20'</text>
<text x="558.8" y="319.2">0.5 UP TO 3</text>
<text x="559.4" y="323.4">3 UP TO 6</text>
<text x="576.6" y="319.2">±0.1</text>
<text x="576.6" y="323.5">±0.1</text>
<text x="558.9" y="327.7">6 UP TO 30</text>
<text x="576.7" y="327.7">±0.2</text>
<text x="557.8" y="332">30 UP TO 120</text>
<text x="576.6" y="332">±0.3</text>
<text x="556.8" y="340.5">315 UP TO 1000</text>
<text x="557.3" y="336.3">120 UP TO 315</text>
<text x="576.6" y="336.3">±0.5</text>
<text x="576.6" y="340.5">±0.8</text>
<text x="556.2" y="344.7">1000 UP TO 2000</text>
<text x="576.6" y="344.7">±1.2</text>
<text x="558.9" y="349">OVER 2000</text>
<text x="577.6" y="349">±2</text>
<text x="459.3" y="385.5">I.Z.B.P. (TRIVALENT)</text>
<text x="560.7" y="391.1">---</text>
</g>
<g font-size="2.1">
<text x="558.5" y="232.4">UNSPECIFIED TOL.(FAB)</text>
<text x="559.5" y="234.7">FOR ANGULAR IN mm.</text>
<text x="558.6" y="253.9">UNSPECIFIED TOL.(FAB)</text>
<text x="560.7" y="256.3">FOR LINEAR IN mm.</text>
<text x="558.7" y="292.3">UNSPECIFIED TOL.(M/C)</text>
<text x="559.6" y="294.7">FOR ANGULAR IN mm.</text>
<text x="558.7" y="313.7">UNSPECIFIED TOL.(M/C)</text>
<text x="560.6" y="316.1">FOR LINEAR IN mm.</text>
<text x="7.7" y="409.8" transform="rotate(-90 7.7 409.8)">\\srv01043\ExDM Uploading\2024-25\P24BS\20K_ROBOT MTG TOP PLATE_01.dft</text>
</g>
</svg>
